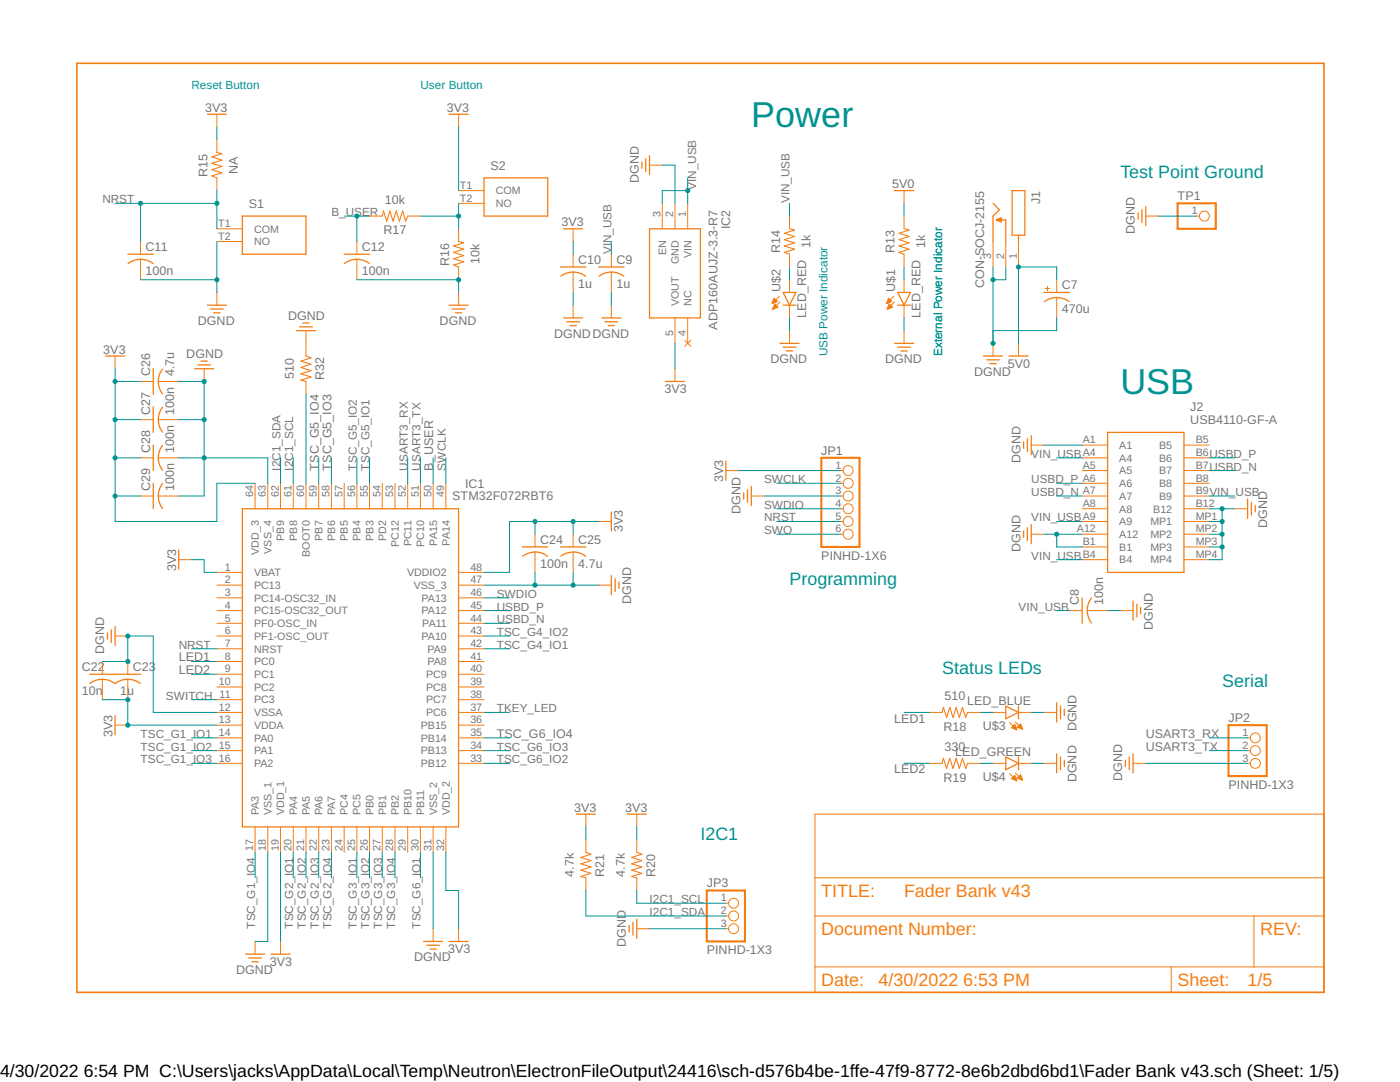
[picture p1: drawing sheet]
<svg xmlns="http://www.w3.org/2000/svg" width="279mm" height="216mm" viewBox="0 0 279 216" stroke-linecap="round" stroke-linejoin="round" font-family="sans-serif">
<path d="M208.3 58.4h5.1M208.4 60.2a4 4 0 0 1 5 0M48.4 101.5h43.1v63.5h-43.1z" fill="none" stroke="#f57c10" stroke-width=".25"/>
<g fill="none" stroke="#f57c10" stroke-width=".2">
<path d="M210.9 59.4v1.5M50.9 96.4v5.1M53.4 96.4v5.1M56 96.4v5.1M58.5 96.4v5.1M61.1 96.4v5.1M63.6 96.4v5.1M66.1 96.4v5.1M68.7 96.4v5.1M71.2 96.4v5.1M73.7 96.4v5.1M76.3 96.4v5.1"/>
<path d="M78.8 96.4v5.1M81.4 96.4v5.1M83.9 96.4v5.1M86.4 96.4v5.1M89 96.4v5.1M43.3 114.2h5.1M43.3 116.8h5.1M43.3 119.3h5.1M91.5 114.2h5.1M91.5 116.8h5.1M91.5 119.3h5.1M43.3 121.8h5.1"/>
<path d="M43.3 124.4h5.1M43.3 126.9h5.1M43.3 129.5h5.1M43.3 132h5.1M43.3 134.5h5.1M43.3 137.1h5.1M43.3 139.6h5.1M91.5 121.8h5.1M91.5 124.4h5.1M91.5 126.9h5.1M91.5 129.5h5.1M91.5 132h5.1"/>
<path d="M91.5 134.5h5.1M91.5 137.1h5.1M91.5 139.6h5.1M43.3 142.2h5.1M43.3 144.7h5.1M43.3 147.2h5.1M43.3 149.8h5.1M43.3 152.3h5.1M91.5 142.2h5.1M91.5 144.7h5.1M91.5 147.2h5.1M91.5 149.8h5.1"/>
<path d="M91.5 152.3h5.1M50.9 165v5.1M53.4 165v5.1M56 165v5.1M58.5 165v5.1M61.1 165v5.1M63.6 165v5.1M66.1 165v5.1M68.7 165v5.1M71.2 165v5.1M73.7 165v5.1M76.3 165v5.1"/>
<path d="M78.8 165v5.1M81.4 165v5.1M83.9 165v5.1M86.4 165v5.1M89 165v5.1M162.6 162.5h101.6v35.5h-101.6zM162.6 175.2h101.6M162.6 182.8h101.6M162.6 192.9h101.6M233.7 192.9v5.1M250.3 182.8v10.1"/>
</g>
<path d="M15.3 12.6h248.9v185.4h-248.9z" fill="none" stroke="#f57c10" stroke-width=".32"/>
<g fill="#f57c10">
<path d="M208.6 57.6h.9v.1h-.9z" fill-rule="evenodd"/>
<path d="M209 57.2h.1v.9h-.1z" fill-rule="evenodd"/>
</g>
<g fill="#f57c10">
<path d="M208.6 57.6h.9v.1h-.9zM208.6 57.6v.1h.9v-.1z"/>
<path d="M209 57.2h.1v.9h-.1zM209 57.2v.9h.1v-.9z"/>
</g>
<g fill="none" stroke="#f57c10" stroke-width=".2">
<path d="M43.3 22.8v2.5M43.3 27.9v2.5M43.3 35.5v2.5M91.5 22.8v2.5M91.5 38h5.1M129.6 33h2.6M180.4 38v2.6M28 48.2v2.5M28 51.8v4M43.3 58.4v2.5M43.3 45.7h5.1M43.3 48.2h5.1"/>
<path d="M71.2 48.2v2.5M71.2 51.8v4M73.7 43.1h2.6M81.4 43.1h2.5M91.5 45.7v2.5M91.5 53.3v2.5M91.5 58.4v2.5M91.5 40.6h5.1M114.4 45.7v2.5M114.4 50.7v2.6M114.4 54.3v4.1M122 50.7v2.6"/>
<path d="M122 54.3v4.1M132.2 40.6v5.1M134.7 40.6v5.1M137.2 40.6v5.1M155.5 59.1l-1.4 1.4M157.6 43.1v2.6M157.6 50.7v2.6M157.6 55.8v2.6M178.4 59.1l-1.4 1.4M180.4 43.1v2.6M180.4 50.7v2.6M180.4 55.8v2.6"/>
<path d="M198.2 48.2v5.1M200.7 48.2v5.1M203.3 48.2v5.1M210.9 55.8v2.6M228.7 43.1h2.5M238.8 43.1h.6M23 71v2.6M28 76.1h2.6M31.6 76.1h4.1M40.7 73.6v2.5M61.1 66v5M61.1 76.1v2.6"/>
<path d="M114.4 60.9v2.5M122 60.9v2.5M134.7 63.4v5.1M134.7 73.6v2.5M136.6 67.9l1.3 1.2M137.2 63.4v5.1M137.9 67.9l-1.3 1.2M155.7 60.3l-1.4 1.4M157.6 60.9v2.5M157.6 66v2.5M178.5 60.3l-1.4 1.4M180.4 60.9v2.5"/>
<path d="M180.4 66v2.5M198.2 68.5v2.5M203.3 68.5v2.5M210.9 60.9v2.5M28 91.4h2.6M28 99h2.6M28 83.7h2.6M31.6 91.4h4.1M31.6 99h4.1M31.6 83.7h4.1M144.9 93.9h2.5M149.9 99h2.6"/>
<path d="M167.7 93.9h.6M167.7 96.4h.6M167.7 99h.6M205.8 88.8h2.5M216 88.8h5M216 91.4h5M216 93.9h5M216 96.4h5M216 99h5M236.3 88.8h5.1M236.3 91.4h5.1M236.3 93.9h5.1"/>
<path d="M236.3 96.4h5.1M236.3 99h5.1M35.7 111.7h2.5M106.8 106.6v2.5M106.8 110.2v4M114.4 106.6v2.5M114.4 110.2v4M119.5 104.1h2.5M119.5 116.8h2.5M167.7 101.5h.6M167.7 104.1h.6M167.7 106.6h.6"/>
<path d="M205.8 106.6h2.5M216 101.5h5M216 104.1h5M216 106.6h5M216 109.1h5M216 111.7h5M236.3 101.5h5.1M236.3 104.1h5.1M236.3 106.6h5.1M236.3 109.1h5.1M236.3 111.7h5.1M246.4 101.5h2.6"/>
<path d="M20.4 132v2.5M20.4 135.6v4M23 126.9h2.5M25.5 132v2.5M25.5 135.6v4M213.4 121.8h2.6M217 121.8h4M223.6 121.8h2.5M23 144.7h2.5M185.5 142.2h2.5M185.5 152.3h2.5M193.1 142.2h2.5"/>
<path d="M193.1 152.3h2.5M198.2 142.2h2.5M198.2 152.3h2.5M201.5 144.2l1.4 1.4M201.5 154.3l1.4 1.4M202.6 144.1l1.4 1.4M202.6 154.2l1.4 1.4M203.3 142.2h2.5M203.3 152.3h2.5M208.3 142.2h2.6M208.3 152.3h2.6M226.1 152.3h2.6"/>
<path d="M249 152.3h.5M249 147.2h.5M249 149.8h.5M116.9 162.5v2.5M116.9 167.5v2.6M116.9 175.2v2.5M127.1 162.5v2.5M127.1 167.5v2.6M127.1 175.2v2.5M50.9 187.9v2.5M56 187.9v2.5M86.4 185.3v2.6"/>
<path d="M91.5 185.3v2.6M127.1 185.3h2.5M144.9 180.2h.5M144.9 182.8h.5M144.9 185.3h.5"/>
<circle cx="240.4" cy="43.1" r=".99"/>
<circle cx="169.3" cy="96.4" r=".99"/>
<circle cx="169.3" cy="93.9" r=".99"/>
<circle cx="169.3" cy="99" r=".99"/>
<circle cx="169.3" cy="101.5" r=".99"/>
<circle cx="169.3" cy="106.6" r=".99"/>
<circle cx="169.3" cy="104.1" r=".99"/>
<circle cx="250.5" cy="152.3" r=".99"/>
<circle cx="250.5" cy="147.2" r=".99"/>
<circle cx="250.5" cy="149.8" r=".99"/>
<circle cx="146.4" cy="180.2" r=".99"/>
<circle cx="146.4" cy="185.3" r=".99"/>
<circle cx="146.4" cy="182.8" r=".99"/>
</g>
<g fill="none" stroke="#f57c10" stroke-width=".25">
<path d="M41.4 22.8h3.8M89.6 22.8h3.8M96.6 35.5h12.7v7.6h-12.7zM128.1 32.3v1.3M128.9 31.7v2.5M129.6 31.1v3.8M178.5 38h3.8M202 38h2.5v8.9h-2.5zM25.5 50.7h5.1M25.6 52.6a4 4 0 0 1 4.9 0M48.4 43.1h12.7v7.6h-12.7zM68.7 50.7h5"/>
<path d="M68.7 52.6a4 4 0 0 1 5 0M111.8 53.3h5.1M111.9 55.1a4 4 0 0 1 5 0M112.5 45.7h3.8M119.5 53.3h5M119.5 55.1a4 4 0 0 1 5 0M129.6 45.7h10.2v17.7h-10.2zM156.3 58.4h2.5l-1.2 2.5zM179.2 58.4h2.5l-1.3 2.5zM198.2 40.6l1.3 1.2-1.3 1.3v5.1M198.9 43.9h1.8v4.3M203.3 46.9v1.3"/>
<path d="M227.1 42.5v1.3M227.9 41.8v2.6M228.7 41.2v3.8M21.1 71h3.8M30.6 73.6v5.1M32.4 73.6a4 4 0 0 0 0 5M38.8 73.6h3.9M39.5 72.8h2.5M40.1 72.1h1.3M41.4 60.9h3.8M42 61.7h2.6M42.7 62.4h1.2"/>
<path d="M59.2 66h3.8M59.8 65.2h2.5M60.4 64.5h1.3M89.6 60.9h3.8M90.3 61.7h2.5M90.9 62.4h1.3M112.5 63.4h3.8M113.1 64.2h2.6M113.7 65h1.3M120.1 63.4h3.8M120.7 64.2h2.6M121.4 65h1.2"/>
<path d="M132.8 76.1h3.8M155.7 68.5h3.8M156.3 60.9h2.5M156.3 69.3h2.5M156.9 70h1.3M178.5 68.5h3.8M179.2 60.9h2.5M179.2 69.3h2.5M179.8 70h1.3M196.3 71h3.8M196.9 71.8h2.6M197.5 72.6h1.3"/>
<path d="M201.4 71h3.8M30.6 81.2v5.1M30.6 88.8v5.1M30.6 96.4v5.1M32.4 81.3a4 4 0 0 0 0 4.9M32.4 88.9a4 4 0 0 0 0 4.9M32.4 96.5a4 4 0 0 0 0 5M144.9 92v3.8M148.4 98.3v1.3M149.2 97.7v2.5M149.9 97.1v3.8M204.3 88.2v1.3"/>
<path d="M205 87.5v2.6M205.8 86.9v3.8M221 86.3h15.3v27.9h-15.3zM249 99.6v3.8M35.7 109.8v3.8M104.2 109.1h5.1M106.8 110.1l1.5 .3 1 .6M106.8 110.2l-1.6 .3-.9 .5M111.8 109.1h5.1M114.4 110.1l1.6 .3 .9 .6M114.4 110.2l-1.6 .3-.9 .5M122 102.2v3.8"/>
<path d="M122 114.9v3.8M122.8 115.5v2.5M123.5 116.1v1.3M204.3 106v1.2M205 105.3v2.6M205.8 104.7v3.8M216 119.3v5.1M217.8 119.3l-.5 1-.3 1.5M226.1 119.9v3.8M249.7 100.2v2.6M250.5 100.9v1.3M17.9 134.5h10.1"/>
<path d="M20.4 135.5l1.6 .3 .9 .6M20.4 135.6l-1 .1-1.5 .7M21.4 126.3v1.3M22.2 125.6v2.6M23 125v3.8M25.5 135.5l1.6 .3 .9 .6M25.5 135.6l-1.1 .1-1.4 .7M217 121.8l.3 1.6 .5 .9M226.9 120.6v2.5M227.6 121.2v1.3M23 142.8v3.8M200.7 140.9l2.6 1.3-2.6 1.2z"/>
<path d="M200.7 151l2.6 1.3-2.6 1.3zM203.3 140.9v2.5M203.3 151v2.6M210.9 140.3v3.8M210.9 150.4v3.8M211.6 140.9v2.5M211.6 151v2.6M212.4 141.5v1.3M212.4 151.7v1.3M224.6 151.7v1.3M225.4 151v2.6M226.1 150.4v3.8"/>
<path d="M115 162.5h3.8M125.2 162.5h3.8M49 190.4h3.8M49.6 191.2h2.6M50.3 191.9h1.2M54.1 190.4h3.8M84.5 187.9h3.8M85.2 188.6h2.5M85.8 189.4h1.3M89.6 187.9h3.8M125.6 184.7v1.2M126.3 184v2.6"/>
<path d="M127.1 183.4v3.8"/>
</g>
<g fill="#f57c10" stroke="#f57c10" stroke-width=".2">
<path d="M198.8 43.8l1-.4v.9l-1-.3z" fill-rule="evenodd"/>
<path d="M177.3 59.5l.7 .7-1 .4z" fill-rule="evenodd"/>
<path d="M177.5 60.6l.6 .7-1 .4z" fill-rule="evenodd"/>
<path d="M154.5 59.5l.7 .7-1.1 .4z" fill-rule="evenodd"/>
<path d="M154.6 60.6l.7 .7-1.1 .4z" fill-rule="evenodd"/>
<path d="M201.9 145.2l.6-.6 .5 1z" fill-rule="evenodd"/>
<path d="M203 145.1l.7-.7 .4 1.1z" fill-rule="evenodd"/>
<path d="M201.9 155.4l.6-.7 .5 1.1z" fill-rule="evenodd"/>
<path d="M203 155.3l.7-.7 .4 1z" fill-rule="evenodd"/>
</g>
<path d="M43.3 30.4l1 .3-2 .6 2 .6-2 .7 2 .6-2 .6 2 .7-2 .6 1 .4M76.3 43.1l.2-1 .7 2 .6-2 .6 2 .7-2 .6 2 .6-2 .7 2 .4-1M91.5 48.2l1 .3-2 .6 2 .6-2 .7 2 .6-2 .6 2 .7-2 .6 1 .4M157.6 45.7l1 .2-2.1 .6 2.1 .7-2.1 .6 2.1 .7-2.1 .6 2.1 .6-2.1 .7 1.1 .3M180.4 45.7l1 .2-2 .6 2 .7-2 .6 2 .7-2 .6 2 .6-2 .7 1 .3M61.1 71l1 .4-2.1 .7 2.1 .6-2.1 .6 2.1 .7-2.1 .6 2.1 .6-2.1 .7 1.1 .2M188 142.2l.3-1.1 .6 2.1 .6-2.1 .7 2.1 .6-2.1 .7 2.1 .6-2.1 .6 2.1 .4-1M188 152.3l.3-1 .6 2 .6-2 .7 2 .6-2 .7 2 .6-2 .6 2 .4-1M116.9 170.1l1 .4-2 .6 2 .6-2 .7 2 .6-2 .6 2 .7-2 .6 1 .3M127.1 170.1l1 .4-2 .6 2 .6-2 .7 2 .6-2 .6 2 .7-2 .6 1 .3" fill="none" stroke="#f57c10" stroke-width=".21"/>
<path d="M235 40.6h7.6v5.1h-7.6zM163.9 91.4h7.6v17.7h-7.6zM245.2 144.7h7.6v10.2h-7.6zM141.1 177.7h7.6v10.2h-7.6z" fill="none" stroke="#f57c10" stroke-width=".42"/>
<path d="M198.2 53.3v15.2M200.7 53.3v2.5h-2.5M210.9 63.4v2.6h-12.7" fill="none" stroke="#009292" stroke-width=".2"/>
<g fill="#009292">
<circle cx="198.2" cy="55.8" r=".51"/>
<circle cx="198.2" cy="68.5" r=".51"/>
</g>
<g fill="#009292">
<path d="M197.7 55.8a.51 .51 0 0 1 1 0 .51 .51 0 0 1-1 0zM197.7 55.8a.51 .51 0 0 0 1 0 .51 .51 0 0 0-1 0z"/>
<path d="M197.7 68.5a.51 .51 0 0 1 1 0 .51 .51 0 0 1-1 0zM197.7 68.5a.51 .51 0 0 0 1 0 .51 .51 0 0 0-1 0z"/>
</g>
<path d="M180.4 63.4v2.6M208.3 88.8h7.7M208.3 106.6h7.7M210.9 106.6v2.5h5.1" fill="none" stroke="#009292" stroke-width=".2"/>
<circle cx="210.9" cy="106.6" r=".51" fill="#009292"/>
<path d="M210.4 106.6a.51 .51 0 0 1 1 0 .51 .51 0 0 1-1 0zM210.4 106.6a.51 .51 0 0 0 1 0 .51 .51 0 0 0-1 0z" fill="#009292"/>
<path d="M241.4 101.5h5M243.9 101.5v2.6h-2.5" fill="none" stroke="#009292" stroke-width=".2"/>
<circle cx="243.9" cy="101.5" r=".51" fill="#009292"/>
<path d="M243.4 101.5a.51 .51 0 0 1 1 0 .51 .51 0 0 1-1 0zM243.4 101.5a.51 .51 0 0 0 1 0 .51 .51 0 0 0-1 0z" fill="#009292"/>
<path d="M243.9 104.1v2.5h-2.5" fill="none" stroke="#009292" stroke-width=".2"/>
<circle cx="243.9" cy="104.1" r=".51" fill="#009292"/>
<path d="M243.4 104.1a.51 .51 0 0 1 1 0 .51 .51 0 0 1-1 0zM243.4 104.1a.51 .51 0 0 0 1 0 .51 .51 0 0 0-1 0z" fill="#009292"/>
<path d="M243.9 106.6v2.5h-2.5" fill="none" stroke="#009292" stroke-width=".2"/>
<circle cx="243.9" cy="106.6" r=".51" fill="#009292"/>
<path d="M243.4 106.6a.51 .51 0 0 1 1 0 .51 .51 0 0 1-1 0zM243.4 106.6a.51 .51 0 0 0 1 0 .51 .51 0 0 0-1 0z" fill="#009292"/>
<path d="M243.9 109.1v2.6h-2.5" fill="none" stroke="#009292" stroke-width=".2"/>
<circle cx="243.9" cy="109.1" r=".51" fill="#009292"/>
<path d="M243.4 109.1a.51 .51 0 0 1 1 0 .51 .51 0 0 1-1 0zM243.4 109.1a.51 .51 0 0 0 1 0 .51 .51 0 0 0-1 0z" fill="#009292"/>
<path d="M132.2 33h2.5v7.6M28 55.8h15.3M43.3 48.2v10.2M114.4 58.4v2.5M122 58.4v2.5M231.2 43.1h7.6M157.6 63.4v2.6M152.5 99h15.2M221 121.8h2.6" fill="none" stroke="#009292" stroke-width=".2"/>
<circle cx="43.3" cy="55.8" r=".51" fill="#009292"/>
<path d="M42.8 55.8a.51 .51 0 0 1 1 0 .51 .51 0 0 1-1 0zM42.8 55.8a.51 .51 0 0 0 1 0 .51 .51 0 0 0-1 0z" fill="#009292"/>
<path d="M71.2 55.8h20.3v2.6" fill="none" stroke="#009292" stroke-width=".2"/>
<circle cx="91.5" cy="55.8" r=".51" fill="#009292"/>
<path d="M91 55.8a.51 .51 0 0 1 1 0 .51 .51 0 0 1-1 0zM91 55.8a.51 .51 0 0 0 1 0 .51 .51 0 0 0-1 0z" fill="#009292"/>
<path d="M96.6 116.8h22.9M114.4 114.2v2.6M205.8 142.2h2.5M205.8 152.3h2.5M228.7 152.3h20.3M129.6 185.3h15.3" fill="none" stroke="#009292" stroke-width=".2"/>
<circle cx="114.4" cy="116.8" r=".51" fill="#009292"/>
<path d="M113.9 116.8a.51 .51 0 0 1 1 0 .51 .51 0 0 1-1 0zM113.9 116.8a.51 .51 0 0 0 1 0 .51 .51 0 0 0-1 0z" fill="#009292"/>
<path d="M106.8 114.2v2.6" fill="none" stroke="#009292" stroke-width=".2"/>
<circle cx="106.8" cy="116.8" r=".51" fill="#009292"/>
<path d="M106.3 116.8a.51 .51 0 0 1 1 0 .51 .51 0 0 1-1 0zM106.3 116.8a.51 .51 0 0 0 1 0 .51 .51 0 0 0-1 0z" fill="#009292"/>
<path d="M35.7 76.1h5v22.9h-5M35.7 91.4h17.7v5M35.7 83.7h5" fill="none" stroke="#009292" stroke-width=".2"/>
<g fill="#009292">
<circle cx="40.7" cy="76.1" r=".51"/>
<circle cx="40.7" cy="83.7" r=".51"/>
<circle cx="40.7" cy="91.4" r=".51"/>
</g>
<g fill="#009292">
<path d="M40.2 76.1a.55 .55 0 0 1 1.1 0 .55 .55 0 0 1-1.1 0zM40.2 76.1a.55 .55 0 0 0 1.1 0 .55 .55 0 0 0-1.1 0z"/>
<path d="M40.2 83.7a.55 .55 0 0 1 1.1 0 .55 .55 0 0 1-1.1 0zM40.2 83.7a.55 .55 0 0 0 1.1 0 .55 .55 0 0 0-1.1 0z"/>
<path d="M40.2 91.4a.55 .55 0 0 1 1.1 0 .55 .55 0 0 1-1.1 0zM40.2 91.4a.55 .55 0 0 0 1.1 0 .55 .55 0 0 0-1.1 0z"/>
</g>
<path d="M20.4 132h5.1v-5.1h5.1v15.3h12.7" fill="none" stroke="#009292" stroke-width=".2"/>
<g fill="#009292">
<circle cx="25.5" cy="132" r=".51"/>
<circle cx="25.5" cy="126.9" r=".51"/>
</g>
<g fill="#009292">
<path d="M25 132a.51 .51 0 0 1 1 0 .51 .51 0 0 1-1 0zM25 132a.51 .51 0 0 0 1 0 .51 .51 0 0 0-1 0z"/>
<path d="M25 126.9a.51 .51 0 0 1 1 0 .51 .51 0 0 1-1 0zM25 126.9a.51 .51 0 0 0 1 0 .51 .51 0 0 0-1 0z"/>
</g>
<path d="M210.9 55.8v-2.5h-7.6v15.2M53.4 170.1v17.8h-2.5M86.4 170.1v15.2" fill="none" stroke="#009292" stroke-width=".2"/>
<circle cx="203.3" cy="53.3" r=".51" fill="#009292"/>
<path d="M202.8 53.3a.51 .51 0 0 1 1 0 .51 .51 0 0 1-1 0zM202.8 53.3a.51 .51 0 0 0 1 0 .51 .51 0 0 0-1 0z" fill="#009292"/>
<path d="M137.2 38h-5v2.6M137.2 35.5v5.1M180.4 40.6v2.5M180.4 53.3v2.5" fill="none" stroke="#009292" stroke-width=".2"/>
<circle cx="137.2" cy="38" r=".51" fill="#009292"/>
<path d="M136.7 38a.55 .55 0 0 1 1.1 0 .55 .55 0 0 1-1.1 0zM136.7 38a.55 .55 0 0 0 1.1 0 .55 .55 0 0 0-1.1 0z" fill="#009292"/>
<g fill="none" stroke="#009292" stroke-width=".2">
<path d="M43.3 25.3v2.6M91.5 25.3v12.7M114.4 48.2v2.5M122 48.2v2.5M157.6 40.6v2.5M134.7 68.5v5.1M210.9 91.4h5.1M241.4 99h5M106.8 104.1v2.5M114.4 104.1v2.5M119.5 104.1h-17.8v10.1h-5.1M210.9 104.1h5.1"/>
<path d="M210.9 111.7h5.1M210.9 121.8h2.5M116.9 165v2.5M127.1 165v2.5"/>
</g>
<g fill="#009292">
<circle cx="106.8" cy="104.1" r=".51"/>
<circle cx="114.4" cy="104.1" r=".51"/>
</g>
<g fill="#009292">
<path d="M106.3 104.1a.51 .51 0 0 1 1 0 .51 .51 0 0 1-1 0zM106.3 104.1a.51 .51 0 0 0 1 0 .51 .51 0 0 0-1 0z"/>
<path d="M113.9 104.1a.51 .51 0 0 1 1 0 .51 .51 0 0 1-1 0zM113.9 104.1a.51 .51 0 0 0 1 0 .51 .51 0 0 0-1 0z"/>
</g>
<path d="M23 73.6v30.5h20.3v-7.7h7.6M23 76.1h5M23 99h5M23 91.4h5M23 83.7h5" fill="none" stroke="#009292" stroke-width=".2"/>
<g fill="#009292">
<circle cx="23" cy="99" r=".51"/>
<circle cx="23" cy="91.4" r=".51"/>
<circle cx="23" cy="83.7" r=".51"/>
<circle cx="23" cy="76.1" r=".51"/>
</g>
<g fill="#009292">
<path d="M22.5 99a.51 .51 0 0 1 1 0 .51 .51 0 0 1-1 0zM22.5 99a.51 .51 0 0 0 1 0 .51 .51 0 0 0-1 0z"/>
<path d="M22.5 91.4a.51 .51 0 0 1 1 0 .51 .51 0 0 1-1 0zM22.5 91.4a.51 .51 0 0 0 1 0 .51 .51 0 0 0-1 0z"/>
<path d="M22.5 83.7a.51 .51 0 0 1 1 0 .51 .51 0 0 1-1 0zM22.5 83.7a.51 .51 0 0 0 1 0 .51 .51 0 0 0-1 0z"/>
<path d="M22.5 76.1a.51 .51 0 0 1 1 0 .51 .51 0 0 1-1 0zM22.5 76.1a.51 .51 0 0 0 1 0 .51 .51 0 0 0-1 0z"/>
</g>
<path d="M38.2 111.7h2.5v2.5h2.6M20.4 139.6h5.1v5.1h17.8" fill="none" stroke="#009292" stroke-width=".2"/>
<g fill="#009292">
<circle cx="25.5" cy="139.6" r=".51"/>
<circle cx="25.5" cy="144.7" r=".51"/>
</g>
<g fill="#009292">
<path d="M25 139.6a.51 .51 0 0 1 1 0 .51 .51 0 0 1-1 0zM25 139.6a.51 .51 0 0 0 1 0 .51 .51 0 0 0-1 0z"/>
<path d="M25 144.7a.51 .51 0 0 1 1 0 .51 .51 0 0 1-1 0zM25 144.7a.51 .51 0 0 0 1 0 .51 .51 0 0 0-1 0z"/>
</g>
<g fill="none" stroke="#009292" stroke-width=".2">
<path d="M43.3 38v2.6h-15.3v7.6M157.6 53.3v2.5M89 91.4v5M147.4 93.9h20.3M155 96.4h12.7M210.9 96.4h5.1M210.9 99h5.1M241.4 93.9h5M241.4 91.4h5M96.6 119.3h5.1M155 101.5h12.7M155 104.1h12.7"/>
<path d="M38.2 129.5h5.1M96.6 121.8h5.1M96.6 124.4h5.1M56 170.1v17.8M89 170.1v7.6h2.5v7.6"/>
</g>
<circle cx="43.3" cy="40.6" r=".51" fill="#009292"/>
<path d="M42.8 40.6a.51 .51 0 0 1 1 0 .51 .51 0 0 1-1 0zM42.8 40.6a.51 .51 0 0 0 1 0 .51 .51 0 0 0-1 0z" fill="#009292"/>
<path d="M23 40.6h5" fill="none" stroke="#009292" stroke-width=".2"/>
<circle cx="28" cy="40.6" r=".51" fill="#009292"/>
<path d="M27.5 40.6a.55 .55 0 0 1 1.1 0 .55 .55 0 0 1-1.1 0zM27.5 40.6a.55 .55 0 0 0 1.1 0 .55 .55 0 0 0-1.1 0z" fill="#009292"/>
<path d="M43.3 40.6v5.1M68.7 43.1h5M71.2 43.1v5.1M155 106.6h12.7" fill="none" stroke="#009292" stroke-width=".2"/>
<circle cx="71.2" cy="43.1" r=".51" fill="#009292"/>
<path d="M70.7 43.1a.51 .51 0 0 1 1 0 .51 .51 0 0 1-1 0zM70.7 43.1a.51 .51 0 0 0 1 0 .51 .51 0 0 0-1 0z" fill="#009292"/>
<path d="M86.4 91.4v5" fill="none" stroke="#009292" stroke-width=".2"/>
<circle cx="91.5" cy="43.1" r=".51" fill="#009292"/>
<path d="M91 43.1a.51 .51 0 0 1 1 0 .51 .51 0 0 1-1 0zM91 43.1a.51 .51 0 0 0 1 0 .51 .51 0 0 0-1 0z" fill="#009292"/>
<g fill="none" stroke="#009292" stroke-width=".2">
<path d="M83.9 43.1h7.6M91.5 40.6v5.1M61.1 78.7v17.7M56 91.4v5M58.5 91.4v5M63.6 91.4v5M66.1 91.4v5M71.2 91.4v5M73.7 91.4v5M81.4 91.4v5M83.9 91.4v5M38.2 132h5.1"/>
<path d="M38.2 134.5h5.1M38.2 139.6h5.1M96.6 129.5h5.1M96.6 126.9h5.1M38.2 152.3h5.1M38.2 149.8h5.1M38.2 147.2h5.1M96.6 142.2h5.1M96.6 152.3h5.1M96.6 149.8h5.1M96.6 147.2h5.1M180.4 142.2h5.1"/>
<path d="M180.4 152.3h5.1M195.6 142.2h2.6M195.6 152.3h2.6M241.4 149.8h7.6M241.4 147.2h7.6M50.9 170.1v5.1M58.5 170.1v5.1M61.1 170.1v5.1M63.6 170.1v5.1M66.1 170.1v5.1M71.2 170.1v5.1M73.7 170.1v5.1"/>
<path d="M76.3 170.1v5.1M78.8 170.1v5.1M83.9 170.1v5.1M116.9 177.7v5.1h28M127.1 177.7v2.5h17.8"/>
</g>
<g font-size="7.2" fill="#009292">
<text x="149.9" y="25.3">Power</text>
<text x="223.6" y="78.7">USB</text>
</g>
<g font-size="3.6" fill="#009292">
<text x="223.6" y="35.5">Test Point Ground</text>
<text x="157.6" y="116.8">Programming</text>
<text x="188" y="134.5">Status LEDs</text>
<text x="243.9" y="137.1">Serial</text>
<text x="139.8" y="167.5">I2C1</text>
</g>
<g font-size="3.6" fill="#f57c10">
<text x="163.9" y="179">TITLE:</text>
<text x="180.4" y="179">Fader Bank v43</text>
<text x="163.9" y="186.6">Document Number:</text>
<text x="251.5" y="186.6">REV:</text>
<text x="163.9" y="196.7">Date:</text>
<text x="175.3" y="196.7">4/30/2022</text>
<text x="192.2" y="196.7">6:53 PM</text>
<text x="235" y="196.7">Sheet:</text>
<text x="249" y="196.7">1/5</text>
</g>
<g font-size="3.5">
<text x="0" y="214.9">4/30/2022</text>
<text x="16.7" y="214.9">6:54 PM C:\Users\jacks\AppData\Local\Temp\Neutron\ElectronFileOutput\24416\sch-d576b4be-1ffe-47f9-8772-8e6b2dbd6bd1\Fader Bank v43.sch (Sheet: 1/5)</text>
</g>
<g font-size="2.5" fill="#757575">
<text x="40.9" y="22.3">3V3</text>
<text x="89.2" y="22.3">3V3</text>
<text x="41.4" y="35.2" transform="rotate(-90 41.4 35.2)">R15</text>
<text x="47.5" y="34.7" transform="rotate(-90 47.5 34.7)">NA</text>
<text x="97.9" y="33.8">S2</text>
<text x="49.6" y="41.5">S1</text>
<text x="76.8" y="40.7">10k</text>
<text x="127.5" y="36.5" transform="rotate(-90 127.5 36.5)">DGND</text>
<text x="178.1" y="37.5">5V0</text>
<text x="207.6" y="40.7" transform="rotate(-90 207.6 40.7)">J1</text>
<text x="235" y="39.9">TP1</text>
<text x="76.5" y="46.8">R17</text>
<text x="112" y="45.1">3V3</text>
<text x="145.8" y="45.7" transform="rotate(-90 145.8 45.7)">IC2</text>
<text x="226.5" y="46.7" transform="rotate(-90 226.5 46.7)">DGND</text>
<text x="29.1" y="50.1">C11</text>
<text x="72.2" y="50.1">C12</text>
<text x="89.7" y="53" transform="rotate(-90 89.7 53)">R16</text>
<text x="95.7" y="52.7" transform="rotate(-90 95.7 52.7)">10k</text>
<text x="115.4" y="52.6">C10</text>
<text x="123" y="52.6">C9</text>
<text x="155.7" y="50.5" transform="rotate(-90 155.7 50.5)">R14</text>
<text x="161.8" y="49.5" transform="rotate(-90 161.8 49.5)">1k</text>
<text x="178.5" y="50.5" transform="rotate(-90 178.5 50.5)">R13</text>
<text x="184.6" y="49.5" transform="rotate(-90 184.6 49.5)">1k</text>
<text x="29.1" y="54.9">100n</text>
<text x="72.2" y="54.9">100n</text>
<text x="115.4" y="57.5">1u</text>
<text x="123" y="57.5">1u</text>
<text x="155.8" y="58.3" transform="rotate(-90 155.8 58.3)">U$2</text>
<text x="178.6" y="58.3" transform="rotate(-90 178.6 58.3)">U$1</text>
<text x="196.4" y="57.5" transform="rotate(-90 196.4 57.5)">CON-SOCJ-2155</text>
<text x="211.9" y="57.7">C7</text>
<text x="39.5" y="64.8">DGND</text>
<text x="57.5" y="63.8">DGND</text>
<text x="87.7" y="64.8">DGND</text>
<text x="143.2" y="65.8" transform="rotate(-90 143.2 65.8)">ADP160AUJZ-3.3-R7</text>
<text x="160.9" y="63.4" transform="rotate(-90 160.9 63.4)">LED_RED</text>
<text x="183.7" y="63.4" transform="rotate(-90 183.7 63.4)">LED_RED</text>
<text x="211.9" y="62.5">470u</text>
<text x="20.6" y="70.5">3V3</text>
<text x="37.2" y="71.4">DGND</text>
<text x="110.6" y="67.4">DGNDDGND</text>
<text x="29.9" y="75.1" transform="rotate(-90 29.9 75.1)">C26</text>
<text x="34.8" y="75.1" transform="rotate(-90 34.8 75.1)">4.7u</text>
<text x="58.6" y="75.7" transform="rotate(-90 58.6 75.7)">510</text>
<text x="64.7" y="75.9" transform="rotate(-90 64.7 75.9)">R32</text>
<text x="153.8" y="72.4">DGND</text>
<text x="176.6" y="72.4">DGND</text>
<text x="194.4" y="75">DGND</text>
<text x="201.2" y="73.3">5V0</text>
<text x="29.9" y="82.7" transform="rotate(-90 29.9 82.7)">C27</text>
<text x="34.8" y="82.7" transform="rotate(-90 34.8 82.7)">100n</text>
<text x="132.6" y="78.4">3V3</text>
<text x="237.6" y="82.1">J2</text>
<text x="237.6" y="84.6">USB4110-GF-A</text>
<text x="29.9" y="90.3" transform="rotate(-90 29.9 90.3)">C28</text>
<text x="34.8" y="90.3" transform="rotate(-90 34.8 90.3)">100n</text>
<text x="63.6" y="93.9" transform="rotate(-90 63.6 93.9)">TSC_G5_IO4</text>
<text x="66.1" y="93.9" transform="rotate(-90 66.1 93.9)">TSC_G5_IO3</text>
<text x="86.5" y="93.9" transform="rotate(-90 86.5 93.9)">B_USER</text>
<text x="163.9" y="90.7">JP1</text>
<text x="203.7" y="92.4" transform="rotate(-90 203.7 92.4)">DGND</text>
<text x="29.9" y="98" transform="rotate(-90 29.9 98)">C29</text>
<text x="34.8" y="98" transform="rotate(-90 34.8 98)">100n</text>
<text x="90.3" y="99.9">STM32F072RBT6</text>
<text x="92.8" y="97.3">IC1</text>
<text x="144.4" y="96.2" transform="rotate(-90 144.4 96.2)">3V3</text>
<text x="124.3" y="106.2" transform="rotate(-90 124.3 106.2)">3V3</text>
<text x="147.8" y="102.5" transform="rotate(-90 147.8 102.5)">DGND</text>
<text x="252.9" y="105.3" transform="rotate(-90 252.9 105.3)">DGND</text>
<text x="107.8" y="113.3">100n</text>
<text x="107.8" y="108.5">C24</text>
<text x="115.4" y="113.3">4.7u</text>
<text x="115.4" y="108.5">C25</text>
<text x="163.9" y="111.7">PINHD-1X6</text>
<text x="203.7" y="110.2" transform="rotate(-90 203.7 110.2)">DGND</text>
<text x="35.2" y="114" transform="rotate(-90 35.2 114)">3V3</text>
<text x="125.9" y="120.5" transform="rotate(-90 125.9 120.5)">DGND</text>
<text x="215.3" y="120.8" transform="rotate(-90 215.3 120.8)">C8</text>
<text x="220.2" y="120.8" transform="rotate(-90 220.2 120.8)">100n</text>
<text x="230.1" y="125.6" transform="rotate(-90 230.1 125.6)">DGND</text>
<text x="20.8" y="130.5" transform="rotate(-90 20.8 130.5)">DGND</text>
<text x="35.7" y="132">LED1</text>
<text x="16.4" y="133.9">C22</text>
<text x="26.5" y="133.9">C23</text>
<text x="35.7" y="134.5">LED2</text>
<text x="16.4" y="138.7">10n</text>
<text x="24" y="138.7">1u</text>
<text x="188.5" y="139.7">510</text>
<text x="193" y="140.6">LED_BLUE</text>
<text x="22.5" y="147" transform="rotate(-90 22.5 147)">3V3</text>
<text x="99.2" y="147.2">TSC_G6_IO4</text>
<text x="178.5" y="144.2">LED1</text>
<text x="188.3" y="145.8">R18</text>
<text x="188.5" y="149.9">330</text>
<text x="196.1" y="145.7">U$3</text>
<text x="214.8" y="145.9" transform="rotate(-90 214.8 145.9)">DGND</text>
<text x="228.7" y="149.8">USART3_TX</text>
<text x="228.7" y="147.2">USART3_RX</text>
<text x="245.2" y="144.1">JP2</text>
<text x="178.5" y="154.3">LED2</text>
<text x="188.3" y="156">R19</text>
<text x="190.7" y="150.8">LED_GREEN</text>
<text x="196.1" y="155.9">U$4</text>
<text x="224" y="155.9" transform="rotate(-90 224 155.9)">DGND</text>
<text x="114.6" y="162">3V3</text>
<text x="124.7" y="162">3V3</text>
<text x="214.8" y="156.1" transform="rotate(-90 214.8 156.1)">DGND</text>
<text x="245.2" y="157.4">PINHD-1X3</text>
<text x="114.5" y="175" transform="rotate(-90 114.5 175)">4.7k</text>
<text x="120.6" y="174.9" transform="rotate(-90 120.6 174.9)">R21</text>
<text x="124.7" y="175" transform="rotate(-90 124.7 175)">4.7k</text>
<text x="130.7" y="174.9" transform="rotate(-90 130.7 174.9)">R20</text>
<text x="141.1" y="177.1">JP3</text>
<text x="82.7" y="191.8">DGND</text>
<text x="89.4" y="190.1">3V3</text>
<text x="124.9" y="188.9" transform="rotate(-90 124.9 188.9)">DGND</text>
<text x="141.1" y="190.4">PINHD-1X3</text>
<text x="47.1" y="194.3">DGND</text>
<text x="53.9" y="192.7">3V3</text>
</g>
<g font-size="2.3" fill="#009292">
<text x="38.2" y="17.7">Reset Button</text>
<text x="83.9" y="17.7">User Button</text>
<text x="165.2" y="71" transform="rotate(-90 165.2 71)">USB Power Indicator</text>
<text x="188" y="71" transform="rotate(-90 188 71)">External Power IIndicator</text>
<text x="188" y="71" transform="rotate(-90 188 71)">External Power ndicator</text>
</g>
<g font-size="2.3" fill="#757575">
<text x="20.4" y="40.6">NRST</text>
<text x="138.9" y="37.9" transform="rotate(-90 138.9 37.9)">VIN_USB</text>
<text x="157.6" y="40.6" transform="rotate(-90 157.6 40.6)">VIN_USB</text>
<text x="66.1" y="43.1">B_USER</text>
<text x="122" y="50.7" transform="rotate(-90 122 50.7)">VIN_USB</text>
<text x="56" y="93.9" transform="rotate(-90 56 93.9)">I2C1_SDA</text>
<text x="58.5" y="93.9" transform="rotate(-90 58.5 93.9)">I2C1_SCL</text>
<text x="71.2" y="93.9" transform="rotate(-90 71.2 93.9)">TSC_G5_IO2</text>
<text x="73.8" y="93.9" transform="rotate(-90 73.8 93.9)">TSC_G5_IO1</text>
<text x="81.4" y="93.9" transform="rotate(-90 81.4 93.9)">USART3_RX</text>
<text x="83.9" y="93.9" transform="rotate(-90 83.9 93.9)">USART3_TX</text>
<text x="89" y="93.9" transform="rotate(-90 89 93.9)">SWCLK</text>
<text x="205.8" y="91.4">VIN_USBA4</text>
<text x="152.5" y="96.4">SWCLK</text>
<text x="152.5" y="101.5">SWDIO</text>
<text x="205.8" y="96.4">USBD_P A6</text>
<text x="205.8" y="99">USBD_N A7</text>
<text x="152.5" y="104.1">NRST</text>
<text x="152.5" y="106.6">SWO</text>
<text x="205.8" y="104.1">VIN_USBA9</text>
<text x="205.8" y="111.7">VIN_USBB4</text>
<text x="99.2" y="119.3">SWDIO</text>
<text x="99.2" y="121.8">USBD_P</text>
<text x="99.2" y="124.4">USBD_N</text>
<text x="203.3" y="121.8">VIN_USB</text>
<text x="35.7" y="129.5">NRST</text>
<text x="99.2" y="129.5">TSC_G4_IO1</text>
<text x="99.2" y="126.9">TSC_G4_IO2</text>
<text x="33.1" y="139.6">SWITCH 11</text>
<text x="99.2" y="142.1">TKEY_LED</text>
<text x="28" y="147.2">TSC_G1_IO1</text>
<text x="28" y="149.8">TSC_G1_IO2</text>
<text x="99.2" y="149.8">TSC_G6_IO3</text>
<text x="28" y="152.3">TSC_G1_IO3</text>
<text x="99.2" y="152.3">TSC_G6_IO2</text>
<text x="50.9" y="185.3" transform="rotate(-90 50.9 185.3)">TSC_G1_IO4</text>
<text x="58.5" y="185.3" transform="rotate(-90 58.5 185.3)">TSC_G2_IO1</text>
<text x="61.1" y="185.3" transform="rotate(-90 61.1 185.3)">TSC_G2_IO2</text>
<text x="63.6" y="185.3" transform="rotate(-90 63.6 185.3)">TSC_G2_IO3</text>
<text x="66.1" y="185.3" transform="rotate(-90 66.1 185.3)">TSC_G2_IO4</text>
<text x="71.2" y="185.3" transform="rotate(-90 71.2 185.3)">TSC_G3_IO1</text>
<text x="73.8" y="185.3" transform="rotate(-90 73.8 185.3)">TSC_G3_IO2</text>
<text x="76.3" y="185.3" transform="rotate(-90 76.3 185.3)">TSC_G3_IO3</text>
<text x="78.8" y="185.3" transform="rotate(-90 78.8 185.3)">TSC_G3_IO4</text>
<text x="83.9" y="185.3" transform="rotate(-90 83.9 185.3)">TSC_G6_IO1</text>
<text x="129.6" y="180.2">I2C1_SCL</text>
<text x="129.6" y="182.8">I2C1_SDA</text>
</g>
<g font-size="2.1" fill="#757575">
<text x="91.8" y="37.7">T1</text>
<text x="91.8" y="40.2">T2</text>
<text x="98.9" y="38.8">COM</text>
<text x="98.9" y="41.3">NO</text>
<text x="43.5" y="45.3">T1</text>
<text x="43.5" y="47.8">T2</text>
<text x="50.7" y="46.4">COM</text>
<text x="131.8" y="43.3" transform="rotate(-90 131.8 43.3)">3</text>
<text x="134.3" y="43.3" transform="rotate(-90 134.3 43.3)">2</text>
<text x="136.9" y="43.3" transform="rotate(-90 136.9 43.3)">1</text>
<text x="237.8" y="42.8">1</text>
<text x="50.7" y="49">NO</text>
<text x="132.9" y="51" transform="rotate(-90 132.9 51)">EN</text>
<text x="135.5" y="52.8" transform="rotate(-90 135.5 52.8)">GND</text>
<text x="138" y="51.5" transform="rotate(-90 138 51.5)">VIN</text>
<text x="197.8" y="51.7" transform="rotate(-90 197.8 51.7)">3</text>
<text x="200.4" y="51.7" transform="rotate(-90 200.4 51.7)">2</text>
<text x="202.9" y="51.7" transform="rotate(-90 202.9 51.7)">1</text>
<text x="135.5" y="61.1" transform="rotate(-90 135.5 61.1)">VOUT</text>
<text x="138" y="61.1" transform="rotate(-90 138 61.1)">NC</text>
<text x="134.3" y="66.9" transform="rotate(-90 134.3 66.9)">5</text>
<text x="136.9" y="66.9" transform="rotate(-90 136.9 66.9)">4</text>
<text x="216.1" y="88.5">A1</text>
<text x="223.4" y="89.6">A1</text>
<text x="231.3" y="89.6">B5</text>
<text x="238.6" y="88.5">B5</text>
<text x="166.7" y="93.5">1</text>
<text x="216.1" y="93.5">A5</text>
<text x="223.4" y="92.1">A4</text>
<text x="223.4" y="94.7">A5</text>
<text x="231.3" y="92.1">B6</text>
<text x="231.3" y="94.7">B7</text>
<text x="238.6" y="91">B6USBD_P</text>
<text x="238.6" y="93.5">B7USBD_N</text>
<text x="50.5" y="99.2" transform="rotate(-90 50.5 99.2)">64</text>
<text x="53.1" y="99.2" transform="rotate(-90 53.1 99.2)">63</text>
<text x="55.6" y="99.2" transform="rotate(-90 55.6 99.2)">62</text>
<text x="58.2" y="99.2" transform="rotate(-90 58.2 99.2)">61</text>
<text x="60.7" y="99.2" transform="rotate(-90 60.7 99.2)">60</text>
<text x="63.2" y="99.2" transform="rotate(-90 63.2 99.2)">59</text>
<text x="65.8" y="99.2" transform="rotate(-90 65.8 99.2)">58</text>
<text x="68.3" y="99.2" transform="rotate(-90 68.3 99.2)">57</text>
<text x="70.9" y="99.2" transform="rotate(-90 70.9 99.2)">56</text>
<text x="73.4" y="99.2" transform="rotate(-90 73.4 99.2)">55</text>
<text x="75.9" y="99.2" transform="rotate(-90 75.9 99.2)">54</text>
<text x="78.5" y="99.2" transform="rotate(-90 78.5 99.2)">53</text>
<text x="81" y="99.2" transform="rotate(-90 81 99.2)">52</text>
<text x="83.6" y="99.2" transform="rotate(-90 83.6 99.2)">51</text>
<text x="86.1" y="99.2" transform="rotate(-90 86.1 99.2)">50</text>
<text x="88.6" y="99.2" transform="rotate(-90 88.6 99.2)">49</text>
<text x="166.7" y="96.1">2</text>
<text x="166.7" y="98.6">3</text>
<text x="166.7" y="101.2">4</text>
<text x="216.1" y="101.2">A8</text>
<text x="223.4" y="97.2">A6</text>
<text x="223.4" y="99.7">A7</text>
<text x="231.3" y="97.2">B8</text>
<text x="231.3" y="99.7">B9</text>
<text x="238.6" y="96.1">B8</text>
<text x="238.6" y="98.6">B9VIN_USB</text>
<text x="238.6" y="101.2">B12</text>
<text x="56.7" y="107.9" transform="rotate(-90 56.7 107.9)">PB9</text>
<text x="59.3" y="107.9" transform="rotate(-90 59.3 107.9)">PB8</text>
<text x="64.4" y="107.9" transform="rotate(-90 64.4 107.9)">PB7</text>
<text x="66.9" y="107.9" transform="rotate(-90 66.9 107.9)">PB6</text>
<text x="69.4" y="107.9" transform="rotate(-90 69.4 107.9)">PB5</text>
<text x="72" y="107.9" transform="rotate(-90 72 107.9)">PB4</text>
<text x="74.5" y="107.9" transform="rotate(-90 74.5 107.9)">PB3</text>
<text x="166.7" y="103.7">5</text>
<text x="166.7" y="106.2">6</text>
<text x="214.9" y="106.2">A12</text>
<text x="223.4" y="102.3">A8</text>
<text x="223.4" y="104.8">A9</text>
<text x="223.4" y="107.4">A12</text>
<text x="229.6" y="104.8">MP1</text>
<text x="229.6" y="107.4">MP2</text>
<text x="230.2" y="102.3">B12</text>
<text x="238.6" y="103.7">MP1</text>
<text x="238.6" y="106.2">MP2</text>
<text x="44.8" y="113.9">1</text>
<text x="51.7" y="110.7" transform="rotate(-90 51.7 110.7)">VDD_3</text>
<text x="54.2" y="110.5" transform="rotate(-90 54.2 110.5)">VSS_4</text>
<text x="61.8" y="111.1" transform="rotate(-90 61.8 111.1)">BOOT0</text>
<text x="77.1" y="108" transform="rotate(-90 77.1 108)">PD2</text>
<text x="79.6" y="109.2" transform="rotate(-90 79.6 109.2)">PC12</text>
<text x="82.1" y="109" transform="rotate(-90 82.1 109)">PC11</text>
<text x="84.7" y="109.2" transform="rotate(-90 84.7 109.2)">PC10</text>
<text x="87.2" y="108.9" transform="rotate(-90 87.2 108.9)">PA15</text>
<text x="89.8" y="108.9" transform="rotate(-90 89.8 108.9)">PA14</text>
<text x="93.9" y="113.9">48</text>
<text x="216.1" y="108.8">B1</text>
<text x="223.4" y="109.9">B1</text>
<text x="223.4" y="112.4">B4</text>
<text x="229.6" y="109.9">MP3</text>
<text x="229.6" y="112.4">MP4</text>
<text x="238.6" y="108.8">MP3</text>
<text x="238.6" y="111.3">MP4</text>
<text x="44.8" y="116.4">2</text>
<text x="44.8" y="118.9">3</text>
<text x="50.7" y="115">VBAT</text>
<text x="50.7" y="117.5">PC13</text>
<text x="81.2" y="115">VDDIO2</text>
<text x="82.6" y="117.5">VSS_3</text>
<text x="93.9" y="116.4">47</text>
<text x="93.9" y="118.9">46</text>
<text x="44.8" y="121.5">4</text>
<text x="44.8" y="124">5</text>
<text x="50.7" y="120.1">PC14-OSC32_IN</text>
<text x="50.7" y="122.6">PC15-OSC32_OUT</text>
<text x="50.7" y="125.1">PF0-OSC_IN</text>
<text x="84.1" y="120.1">PA13</text>
<text x="84.1" y="122.6">PA12</text>
<text x="84.3" y="125.1">PA11</text>
<text x="93.9" y="121.5">45</text>
<text x="93.9" y="124">44</text>
<text x="44.8" y="126.6">6</text>
<text x="44.8" y="129.1">7</text>
<text x="44.8" y="131.6">8</text>
<text x="50.7" y="127.7">PF1-OSC_OUT</text>
<text x="50.7" y="130.2">NRST</text>
<text x="84.1" y="127.7">PA10</text>
<text x="85.3" y="130.2">PA9</text>
<text x="93.9" y="126.6">43</text>
<text x="93.9" y="129.1">42</text>
<text x="93.9" y="131.6">41</text>
<text x="43.7" y="136.7">10</text>
<text x="44.8" y="134.2">9</text>
<text x="50.7" y="132.8">PC0</text>
<text x="50.7" y="135.3">PC1</text>
<text x="50.7" y="137.8">PC2</text>
<text x="85" y="135.3">PC9</text>
<text x="85" y="137.8">PC8</text>
<text x="85.3" y="132.8">PA8</text>
<text x="93.9" y="134.2">40</text>
<text x="93.9" y="136.7">39</text>
<text x="43.7" y="141.8">12</text>
<text x="50.7" y="140.4">PC3</text>
<text x="50.7" y="142.9">VSSA</text>
<text x="85" y="140.4">PC7</text>
<text x="85" y="142.9">PC6</text>
<text x="93.9" y="139.3">38</text>
<text x="93.9" y="141.8">37</text>
<text x="43.7" y="144.3">13</text>
<text x="43.7" y="146.9">14</text>
<text x="43.7" y="149.4">15</text>
<text x="50.7" y="145.4">VDDA</text>
<text x="50.7" y="148">PA0</text>
<text x="84" y="145.4">PB15</text>
<text x="84" y="148">PB14</text>
<text x="93.9" y="144.3">36</text>
<text x="93.9" y="146.9">35</text>
<text x="93.9" y="149.4">34</text>
<text x="248" y="146.9">1</text>
<text x="248" y="149.4">2</text>
<text x="43.7" y="151.9">16</text>
<text x="50.7" y="150.5">PA1</text>
<text x="50.7" y="153.1">PA2</text>
<text x="84" y="150.5">PB13</text>
<text x="84" y="153.1">PB12</text>
<text x="93.9" y="151.9">33</text>
<text x="248" y="151.9">3</text>
<text x="51.7" y="162.7" transform="rotate(-90 51.7 162.7)">PA3</text>
<text x="54.2" y="162.7" transform="rotate(-90 54.2 162.7)">VSS_1</text>
<text x="56.7" y="162.7" transform="rotate(-90 56.7 162.7)">VDD_1</text>
<text x="59.3" y="162.7" transform="rotate(-90 59.3 162.7)">PA4</text>
<text x="61.8" y="162.7" transform="rotate(-90 61.8 162.7)">PA5</text>
<text x="64.4" y="162.7" transform="rotate(-90 64.4 162.7)">PA6</text>
<text x="66.9" y="162.7" transform="rotate(-90 66.9 162.7)">PA7</text>
<text x="69.4" y="162.7" transform="rotate(-90 69.4 162.7)">PC4</text>
<text x="72" y="162.7" transform="rotate(-90 72 162.7)">PC5</text>
<text x="74.5" y="162.7" transform="rotate(-90 74.5 162.7)">PB0</text>
<text x="77.1" y="162.7" transform="rotate(-90 77.1 162.7)">PB1</text>
<text x="79.6" y="162.7" transform="rotate(-90 79.6 162.7)">PB2</text>
<text x="82.1" y="162.7" transform="rotate(-90 82.1 162.7)">PB10</text>
<text x="84.7" y="162.7" transform="rotate(-90 84.7 162.7)">PB11</text>
<text x="87.2" y="162.7" transform="rotate(-90 87.2 162.7)">VSS_2</text>
<text x="89.8" y="162.7" transform="rotate(-90 89.8 162.7)">VDD_2</text>
<text x="50.5" y="169.7" transform="rotate(-90 50.5 169.7)">17</text>
<text x="53.1" y="169.7" transform="rotate(-90 53.1 169.7)">18</text>
<text x="55.6" y="169.7" transform="rotate(-90 55.6 169.7)">19</text>
<text x="58.2" y="169.7" transform="rotate(-90 58.2 169.7)">20</text>
<text x="60.7" y="169.7" transform="rotate(-90 60.7 169.7)">21</text>
<text x="63.2" y="169.7" transform="rotate(-90 63.2 169.7)">22</text>
<text x="65.8" y="169.7" transform="rotate(-90 65.8 169.7)">23</text>
<text x="68.3" y="169.7" transform="rotate(-90 68.3 169.7)">24</text>
<text x="70.9" y="169.7" transform="rotate(-90 70.9 169.7)">25</text>
<text x="73.4" y="169.7" transform="rotate(-90 73.4 169.7)">26</text>
<text x="75.9" y="169.7" transform="rotate(-90 75.9 169.7)">27</text>
<text x="78.5" y="169.7" transform="rotate(-90 78.5 169.7)">28</text>
<text x="81" y="169.7" transform="rotate(-90 81 169.7)">29</text>
<text x="83.6" y="169.7" transform="rotate(-90 83.6 169.7)">30</text>
<text x="86.1" y="169.7" transform="rotate(-90 86.1 169.7)">31</text>
<text x="88.6" y="169.7" transform="rotate(-90 88.6 169.7)">32</text>
<text x="143.9" y="179.9">1</text>
<text x="143.9" y="182.4">2</text>
<text x="143.9" y="185">3</text>
</g>
</svg>
